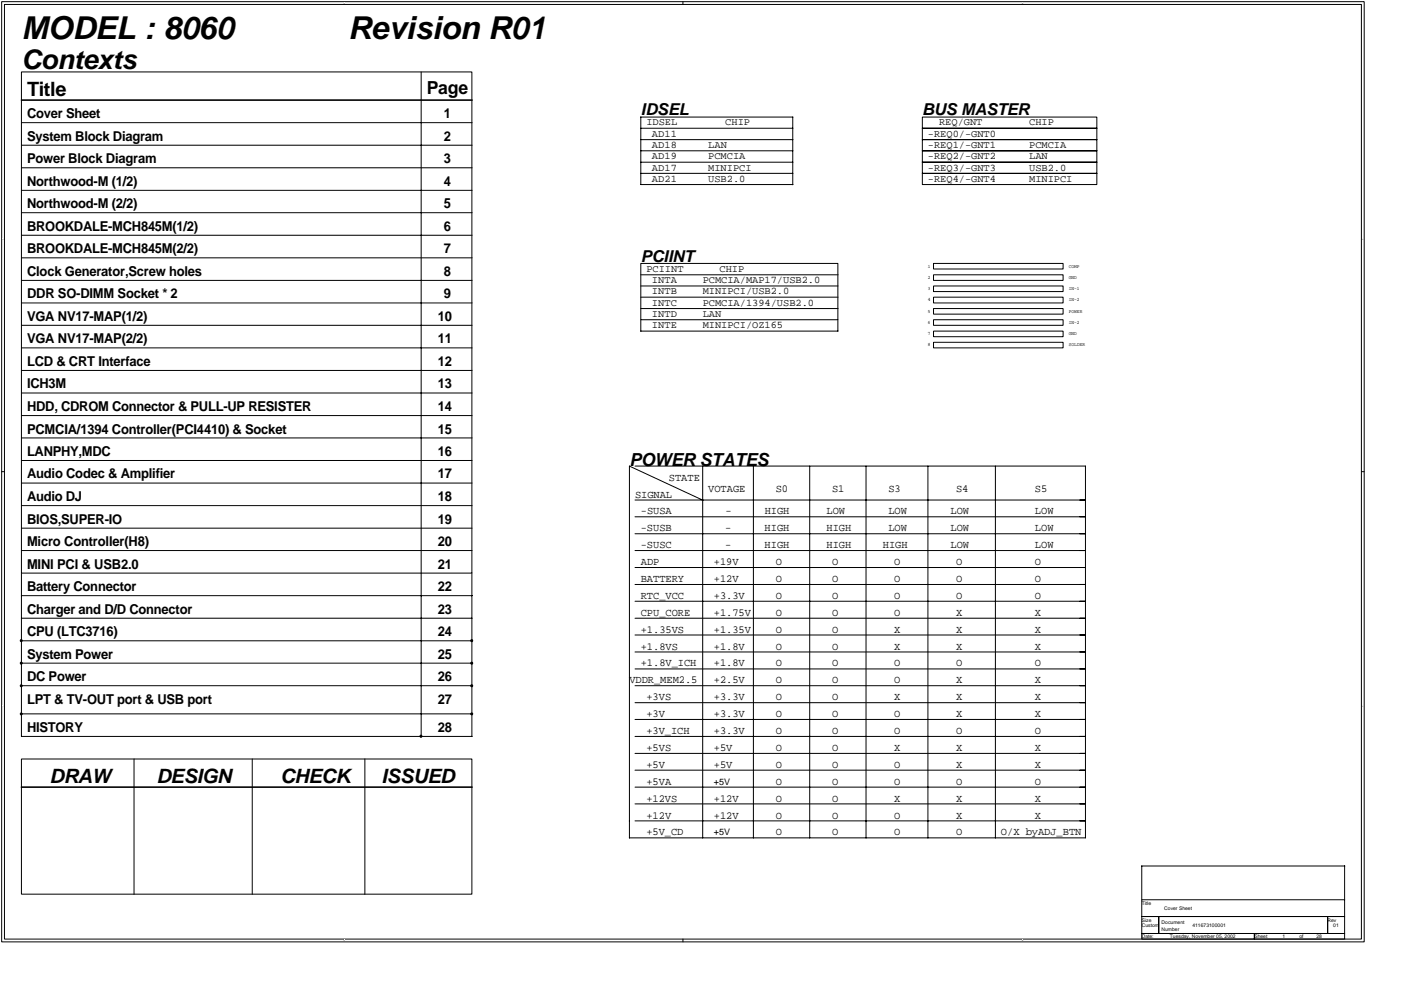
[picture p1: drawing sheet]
<svg xmlns="http://www.w3.org/2000/svg" width="297mm" height="210mm" viewBox="0 0 297 210" stroke-linecap="round" stroke-linejoin="round" font-family="sans-serif">
<path d="M.4 .4h288.8v199.3h-288.8zM.9 .9h287.7v198.2h-287.7z" fill="none" stroke="#000" stroke-width=".21"/>
<g fill="#fff">
<path d="M72.9 .4h.2v.5h-.2z"/>
<path d="M72.9 199.2h.2v.4h-.2z"/>
</g>
<path d="M144.8 .4v.5M144.8 199.1v.6" fill="none" stroke="#000" stroke-width=".21"/>
<g fill="#fff">
<path d="M216.7 .4h.2v.5h-.2z"/>
<path d="M216.7 199.2h.2v.4h-.2z"/>
<path d="M.5 50.5h.2v.4h-.2z"/>
<path d="M288.8 50.5h.2v.4h-.2z"/>
<path d="M.5 149.5h.2v.5h-.2z"/>
<path d="M288.8 149.5h.2v.5h-.2z"/>
</g>
<g fill="none" stroke="#000" stroke-width=".21">
<path d="M4.5 15.3h95.5v106.2h-95.5zM89.3 15.3v115.8M4.5 26h95.6M4.5 30.8h95.6M4.5 35.6h95.6M135.9 24.8v14.3h32.2M135.9 24.8h32.2M135.9 34.4h32.2M135.9 32h32.2M135.9 29.6h32.2M135.9 36.8h32.2M135.9 27.2h32.2"/>
<path d="M168.1 24.8v14.4M195.6 24.8h37v14.3h-37zM195.6 32h37h-37M195.6 29.6h37h-37M195.6 36.8h37h-37M195.6 27.2h37h-37M195.6 34.4h37h-37M4.5 40.4h95.6M4.5 45.1h95.6M4.5 49.9h95.6M4.5 59.5h95.6M4.5 54.7h95.6"/>
<path d="M135.9 55.9h41.7v11.9h-41.7zM135.9 58.3h41.8M197.9 58.3h27.5v1.2h-27.5zM197.9 55.9h27.5v1.1h-27.5zM4.5 64.2h95.6M4.5 69h95.6M4.5 73.8h95.6M4.5 78.5h95.6M135.9 67.8v2.4M135.9 63h41.8M135.9 60.6h41.8M135.9 65.4h41.8"/>
<path d="M135.9 70.2h41.8M177.6 67.7v2.5M197.9 65.4h27.5v1.2h-27.5zM197.9 63h27.5v1.2h-27.5zM197.9 72.6h27.5v1.2h-27.5zM197.9 60.6h27.5v1.2h-27.5zM197.9 70.2h27.5v1.2h-27.5zM197.9 67.8h27.5v1.2h-27.5zM4.5 83.3h95.6M4.5 88.1h95.6M4.5 92.9h95.6M4.5 97.6h95.6"/>
<path d="M134.6 98.8h95.5v78.8M149 98.8v78.9M159.7 98.8v78.9M171.7 98.8v78.9M183.6 98.8v78.9M196.7 98.8v78.9M211 98.8v78.9M.4 100h.5M4.5 102.4h95.6M4.5 107.2h95.6M4.5 112h95.6M4.5 116.7h95.6"/>
<path d="M134.6 106h95.5h-1.1M134.6 113.2h95.5h-1.1M134.6 116.7h95.5h-1.1M134.6 109.6h95.5h-1.1M149 106.1l-15.6-7.3v78.9M288.6 100h.6M4.5 121.5v9.6M4.5 126.3h95.6M100 121.5v9.6h-95.5M134.6 120.3h95.5h-1.1M134.6 127.5h95.5h-1.1M134.6 123.9h95.5h-1.1"/>
<path d="M134.6 138.2h95.5h-1.1M134.6 131.1h95.5h-1.1M134.6 134.6h95.5h-1.1M134.6 156.1h95.5h-1.1M134.6 152.5h95.5h-1.1M134.6 149h95.5h-1.1M134.6 159.7h95.5h-1.1M134.6 145.4h95.5h-1.1M134.6 141.8h95.5h-1.1M4.5 160.9h95.5v28.7h-95.5zM28.4 160.9v28.7M53.5 160.9v28.7"/>
<path d="M77.4 160.9v28.7M133.4 177.6h96.8M134.6 174h95.5h-1.1M134.6 166.9h95.5h-1.1M134.6 163.3h95.5h-1.1M134.6 170.4h95.5h-1.1M242.1 190.8h43v3.5h-43zM242.1 194.3h3.6v3.6h-3.6zM242.1 197.9h23.9v1.2h-23.9zM245.7 194.3h35.8v3.6h-35.8zM266 197.9h19.1v1.2h-19.1zM281.5 194.3h3.6v3.6h-3.6z"/>
</g>
<path d="M4.5 21.2h95.6M4.5 166.9h95.6" fill="none" stroke="#000" stroke-width=".34"/>
<g fill="#fff">
<path d="M250 184.6h24.7v6h-24.7z"/>
<path d="M250 185.5h24.7v4.6h-24.7z"/>
</g>
<path d="M4.5 135.9h95.6M4.5 131.1v25.1M89.3 131.1v25.1M100 131.1v25.1M4.5 140.6h95.6M4.5 145.4h95.6M4.5 156.1h95.6M4.5 151.4h95.6M242.1 183.6v7.2M242.1 183.6h43M285.1 183.6v7.2" fill="none" stroke="#000" stroke-width=".21"/>
<g fill="#000" stroke="#000" stroke-width=".21">
<circle cx="4.5" cy="135.8" r=".21"/>
<circle cx="100" cy="135.8" r=".21"/>
<circle cx="4.5" cy="151.4" r=".21"/>
<circle cx="4.5" cy="145.4" r=".21"/>
<circle cx="4.5" cy="140.6" r=".21"/>
<circle cx="89.2" cy="156.1" r=".22"/>
<circle cx="100" cy="151.4" r=".21"/>
<circle cx="100" cy="145.4" r=".21"/>
<circle cx="100" cy="140.6" r=".21"/>
</g>
<g font-size="6.7">
<text x="4.5" y="8.3">MODEL : 8060</text>
<text x="73.8" y="8.3">Revision R01</text>
</g>
<text font-size="5.7" x="4.5" y="14.5">Contexts</text>
<g font-size="4.2">
<text x="5.7" y="20.3">Title</text>
<text x="10.5" y="166">DRAW</text>
<text x="33.2" y="166">DESIGN</text>
<text x="59.4" y="166">CHECK</text>
<text x="80.9" y="166">ISSUED</text>
</g>
<g font-size="3.8">
<text x="90.5" y="19.9">Page</text>
<text x="133.4" y="98.8">POWER STATES</text>
</g>
<g font-size="3.5">
<text x="135.9" y="24.4">IDSEL</text>
<text x="195.6" y="24.4">BUS MASTER</text>
<text x="135.9" y="55.5">PCIINT</text>
</g>
<g font-size="2.9">
<text x="5.7" y="25.1">Cover Sheet</text>
<text x="5.7" y="29.8">System Block Diagram</text>
<text x="94.1" y="29.8">2</text>
<text x="94.1" y="25.1">1</text>
<text x="5.7" y="34.6">Power Block Diagram</text>
<text x="94.1" y="34.6">3</text>
<text x="5.7" y="39.4">Northwood-M (1/2)</text>
<text x="94.1" y="39.4">4</text>
<text x="5.7" y="44.2">Northwood-M (2/2)</text>
<text x="94.1" y="44.2">5</text>
<text x="5.7" y="48.9">BROOKDALE-MCH845M(1/2)</text>
<text x="5.7" y="53.7">BROOKDALE-MCH845M(2/2)</text>
<text x="94.1" y="48.9">6</text>
<text x="94.1" y="53.7">7</text>
<text x="5.7" y="58.5">Clock Generator,Screw holes</text>
<text x="94.1" y="58.5">8</text>
<text x="5.7" y="63.3">DDR SO-DIMM Socket * 2</text>
<text x="94.1" y="63.3">9</text>
<text x="5.7" y="68">VGA NV17-MAP(1/2)</text>
<text x="92.9" y="68">10</text>
<text x="5.7" y="77.6">LCD &amp; CRT Interface</text>
<text x="5.7" y="72.8">VGA NV17-MAP(2/2)</text>
<text x="92.9" y="72.8">11</text>
<text x="92.9" y="77.6">12</text>
<text x="5.7" y="82.3">ICH3M</text>
<text x="92.9" y="82.3">13</text>
<text x="5.7" y="87.1">HDD, CDROM Connector &amp; PULL-UP RESISTER</text>
<text x="92.9" y="87.1">14</text>
<text x="5.7" y="91.9">PCMCIA/1394 Controller(PCI4410) &amp; Socket</text>
<text x="92.9" y="91.9">15</text>
<text x="5.7" y="101.4">Audio Codec &amp; Amplifier</text>
<text x="5.7" y="96.7">LANPHY,MDC</text>
<text x="92.9" y="96.7">16</text>
<text x="92.9" y="101.4">17</text>
<text x="5.7" y="106.2">Audio DJ</text>
<text x="92.9" y="106.2">18</text>
<text x="5.7" y="111">BIOS,SUPER-IO</text>
<text x="92.9" y="111">19</text>
<text x="5.7" y="115.8">Micro Controller(H8)</text>
<text x="92.9" y="115.8">20</text>
<text x="5.7" y="125.3">Battery Connector</text>
<text x="5.7" y="120.6">MINI PCI &amp; USB2.0</text>
<text x="92.9" y="120.6">21</text>
<text x="92.9" y="125.3">22</text>
<text x="5.7" y="130.1">Charger and D/D Connector</text>
<text x="92.9" y="130.1">23</text>
<text x="5.7" y="134.9">CPU (LTC3716)</text>
<text x="92.9" y="134.9">24</text>
<text x="5.7" y="139.7">System Power</text>
<text x="92.9" y="139.7">25</text>
<text x="5.7" y="144.4">DC Power</text>
<text x="5.7" y="149.2">LPT &amp; TV-OUT port &amp; USB port</text>
<text x="92.9" y="144.4">26</text>
<text x="92.9" y="149.2">27</text>
<text x="5.7" y="155.2">HISTORY</text>
<text x="92.9" y="155.2">28</text>
</g>
<g font-size="2.3">
<text x="141.8" y="101.9">STATE</text>
<text x="134.6" y="105.5">SIGNAL</text>
<text x="150.2" y="104.3">VOTAGE</text>
<text x="164.5" y="104.3">S0</text>
<text x="176.4" y="104.3">S1</text>
<text x="188.4" y="104.3">S3</text>
<text x="202.7" y="104.3">S4</text>
<text x="219.4" y="104.3">S5</text>
<text x="135.9" y="112.6">-SUSB</text>
<text x="135.9" y="109.1">-SUSA</text>
<text x="153.8" y="112.6">-</text>
<text x="153.8" y="109.1">-</text>
<text x="162.1" y="112.6">HIGH</text>
<text x="162.1" y="109.1">HIGH</text>
<text x="175.2" y="112.6">HIGH</text>
<text x="175.2" y="109.1">LOW</text>
<text x="188.4" y="112.6">LOW</text>
<text x="188.4" y="109.1">LOW</text>
<text x="201.5" y="109.1">LOW</text>
<text x="201.5" y="112.6">LOW</text>
<text x="219.4" y="112.6">LOW</text>
<text x="219.4" y="109.1">LOW</text>
<text x="135.9" y="119.8">ADP</text>
<text x="135.9" y="116.2">-SUSC</text>
<text x="151.4" y="119.8">+19V</text>
<text x="153.8" y="116.2">-</text>
<text x="162.1" y="116.2">HIGH</text>
<text x="164.5" y="119.8">O</text>
<text x="175.2" y="116.2">HIGH</text>
<text x="176.4" y="119.8">O</text>
<text x="187.2" y="116.2">HIGH</text>
<text x="189.6" y="119.8">O</text>
<text x="201.5" y="116.2">LOW</text>
<text x="202.7" y="119.8">O</text>
<text x="219.4" y="119.8">O</text>
<text x="219.4" y="116.2">LOW</text>
<text x="135.9" y="123.4">BATTERY</text>
<text x="151.4" y="123.4">+12V</text>
<text x="164.5" y="123.4">O</text>
<text x="176.4" y="123.4">O</text>
<text x="189.6" y="123.4">O</text>
<text x="202.7" y="123.4">O</text>
<text x="219.4" y="123.4">O</text>
<text x="135.9" y="130.5">CPU_CORE</text>
<text x="135.9" y="127">RTC_VCC</text>
<text x="151.4" y="127">+3.3V</text>
<text x="151.4" y="130.5">+1.75V</text>
<text x="164.5" y="127">O</text>
<text x="164.5" y="130.5">O</text>
<text x="176.4" y="127">O</text>
<text x="176.4" y="130.5">O</text>
<text x="189.6" y="127">O</text>
<text x="189.6" y="130.5">O</text>
<text x="202.7" y="130.5">X</text>
<text x="202.7" y="127">O</text>
<text x="219.4" y="130.5">X</text>
<text x="219.4" y="127">O</text>
<text x="135.9" y="137.7">+1.8VS</text>
<text x="135.9" y="134.1">+1.35VS</text>
<text x="151.4" y="134.1">+1.35V</text>
<text x="151.4" y="137.7">+1.8V</text>
<text x="164.5" y="134.1">O</text>
<text x="164.5" y="137.7">O</text>
<text x="176.4" y="134.1">O</text>
<text x="176.4" y="137.7">O</text>
<text x="189.6" y="134.1">X</text>
<text x="189.6" y="137.7">X</text>
<text x="202.7" y="134.1">X</text>
<text x="202.7" y="137.7">X</text>
<text x="219.4" y="134.1">X</text>
<text x="219.4" y="137.7">X</text>
<text x="135.9" y="141.3">+1.8V_ICH</text>
<text x="151.4" y="141.3">+1.8V</text>
<text x="164.5" y="141.3">O</text>
<text x="176.4" y="141.3">O</text>
<text x="189.6" y="141.3">O</text>
<text x="202.7" y="141.3">O</text>
<text x="219.4" y="141.3">O</text>
<text x="133.4" y="144.9">VDDR_MEM2.5</text>
<text x="137" y="148.5">+3VS</text>
<text x="151.4" y="148.5">+3.3V</text>
<text x="151.4" y="144.9">+2.5V</text>
<text x="164.5" y="148.5">O</text>
<text x="164.5" y="144.9">O</text>
<text x="176.4" y="144.9">O</text>
<text x="176.4" y="148.5">O</text>
<text x="189.6" y="144.9">O</text>
<text x="189.6" y="148.5">X</text>
<text x="202.7" y="144.9">X</text>
<text x="202.7" y="148.5">X</text>
<text x="219.4" y="148.5">X</text>
<text x="219.4" y="144.9">X</text>
<text x="137" y="152.1">+3V</text>
<text x="137" y="155.7">+3V_ICH</text>
<text x="151.4" y="152.1">+3.3V</text>
<text x="151.4" y="155.7">+3.3V</text>
<text x="164.5" y="152.1">O</text>
<text x="164.5" y="155.7">O</text>
<text x="176.4" y="152.1">O</text>
<text x="176.4" y="155.7">O</text>
<text x="189.6" y="155.7">O</text>
<text x="189.6" y="152.1">O</text>
<text x="202.7" y="152.1">X</text>
<text x="202.7" y="155.7">O</text>
<text x="219.4" y="152.1">X</text>
<text x="219.4" y="155.7">O</text>
<text x="137" y="159.2">+5VS</text>
<text x="151.4" y="159.2">+5V</text>
<text x="164.5" y="159.2">O</text>
<text x="176.4" y="159.2">O</text>
<text x="189.6" y="159.2">X</text>
<text x="202.7" y="159.2">X</text>
<text x="219.4" y="159.2">X</text>
<text x="137" y="162.8">+5V</text>
<text x="137" y="166.4">+5VA</text>
<text x="151.4" y="162.8">+5V</text>
<text x="164.5" y="162.8">O</text>
<text x="164.5" y="166.4">O</text>
<text x="176.4" y="162.8">O</text>
<text x="176.4" y="166.4">O</text>
<text x="189.6" y="166.4">O</text>
<text x="189.6" y="162.8">O</text>
<text x="202.7" y="166.4">O</text>
<text x="202.7" y="162.8">X</text>
<text x="219.4" y="162.8">X</text>
<text x="219.4" y="166.4">O</text>
<text x="137" y="173.6">+12V</text>
<text x="137" y="170">+12VS</text>
<text x="151.4" y="170">+12V</text>
<text x="151.4" y="173.6">+12V</text>
<text x="164.5" y="170">O</text>
<text x="164.5" y="173.6">O</text>
<text x="176.4" y="170">O</text>
<text x="176.4" y="173.6">O</text>
<text x="189.6" y="170">X</text>
<text x="189.6" y="173.6">O</text>
<text x="202.7" y="173.6">X</text>
<text x="202.7" y="170">X</text>
<text x="219.4" y="170">X</text>
<text x="219.4" y="173.6">X</text>
<text x="137" y="177.1">+5V_CD</text>
<text x="164.5" y="177.1">O</text>
<text x="176.4" y="177.1">O</text>
<text x="189.6" y="177.1">O</text>
<text x="202.7" y="177.1">O</text>
<text x="212.2" y="177.1">O/X byADJ_BTN</text>
</g>
<g font-size="2.2">
<text x="137" y="26.6">IDSEL</text>
<text x="138.2" y="29">AD11</text>
<text x="153.8" y="26.6">CHIP</text>
<text x="196.7" y="29">-REQ0/-GNT0</text>
<text x="199.1" y="26.6">REQ/GNT</text>
<text x="218.2" y="26.6">CHIP</text>
<text x="138.2" y="33.8">AD19</text>
<text x="138.2" y="31.4">AD18</text>
<text x="150.2" y="33.8">PCMCIA</text>
<text x="150.2" y="31.4">LAN</text>
<text x="196.7" y="31.4">-REQ1/-GNT1</text>
<text x="196.7" y="33.8">-REQ2/-GNT2</text>
<text x="218.2" y="31.4">PCMCIA</text>
<text x="218.2" y="33.8">LAN</text>
<text x="138.2" y="38.5">AD21</text>
<text x="138.2" y="36.2">AD17</text>
<text x="150.2" y="36.2">MINIPCI</text>
<text x="150.2" y="38.5">USB2.0</text>
<text x="196.7" y="38.5">-REQ4/-GNT4</text>
<text x="196.7" y="36.2">-REQ3/-GNT3</text>
<text x="218.2" y="36.2">USB2.0</text>
<text x="218.2" y="38.5">MINIPCI</text>
<text x="137" y="57.6">PCIINT</text>
<text x="152.5" y="57.6">CHIP</text>
<text x="138.2" y="62.4">INTB</text>
<text x="138.2" y="60">INTA</text>
<text x="138.2" y="64.8">INTC</text>
<text x="149" y="60">PCMCIA/MAP17/USB2.0</text>
<text x="149" y="62.4">MINIPCI/USB2.0</text>
<text x="149" y="64.8">PCMCIA/1394/USB2.0</text>
<text x="138.2" y="67.2">INTD</text>
<text x="138.2" y="69.6">INTE</text>
<text x="149" y="67.2">LAN</text>
<text x="149" y="69.6">MINIPCI/OZ165</text>
</g>
<g font-size="1.9">
<text x="151.4" y="166.4">+5V</text>
<text x="151.4" y="177.1">+5V</text>
</g>
<g font-size="1.1">
<text x="196.7" y="56.7">1</text>
<text x="196.7" y="59.1">2</text>
<text x="226.6" y="56.7">COMP</text>
<text x="226.6" y="59.1">GND</text>
<text x="196.7" y="61.5">3</text>
<text x="196.7" y="63.9">4</text>
<text x="226.6" y="63.9">IN-2</text>
<text x="226.6" y="61.5">IN-1</text>
<text x="196.7" y="66.3">5</text>
<text x="196.7" y="68.7">6</text>
<text x="196.7" y="71.1">7</text>
<text x="226.6" y="71.1">GND</text>
<text x="226.6" y="68.7">IN-2</text>
<text x="226.6" y="66.3">POWER</text>
<text x="196.7" y="73.4">8</text>
<text x="226.6" y="73.4">SOLDER</text>
<text x="242.1" y="191.8">Title</text>
<text x="242.1" y="196.6">Custom</text>
<text x="242.1" y="195.4">Size</text>
<text x="246.3" y="195.9">Document</text>
<text x="246.3" y="197.3">Number</text>
<text x="246.9" y="193">Cover Sheet</text>
<text x="252.8" y="196.6">411673100001</text>
<text x="281.5" y="195.4">Rev</text>
<text x="282.7" y="196.6">01</text>
<text x="242.1" y="199">Date:</text>
<text x="248" y="199">Tuesday, November 05, 2002</text>
<text x="266" y="199">Sheet</text>
<text x="271.9" y="199">1</text>
<text x="275.5" y="199">of</text>
<text x="279.1" y="199">28</text>
</g>
<g font-size=".3">
<text x="72.9" y=".8">A</text>
<text x="216.7" y=".8">B</text>
<text x=".5" y="50.8">2</text>
<text x="288.8" y="50.8">2</text>
<text x=".5" y="149.9">1</text>
<text x="288.8" y="149.9">1</text>
<text x="72.9" y="199.5">A</text>
<text x="216.7" y="199.5">B</text>
</g>
</svg>
